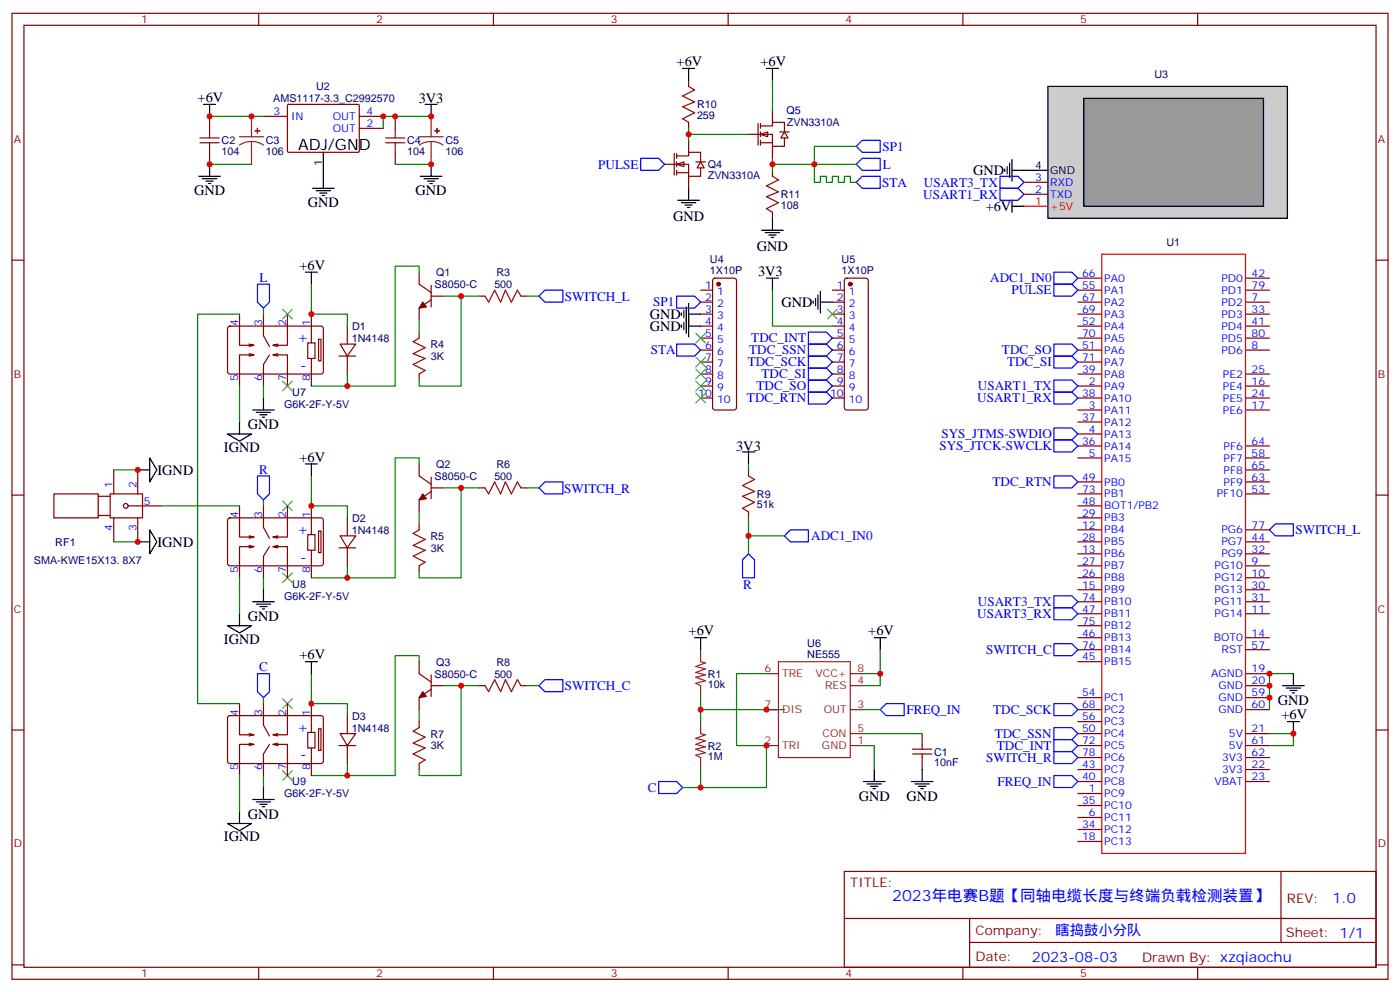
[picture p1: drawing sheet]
<svg xmlns="http://www.w3.org/2000/svg" width="412mm" height="292mm" viewBox="0 0 412 292" stroke-linecap="round" stroke-linejoin="round" font-family="sans-serif">
<g fill="none" stroke="#870000" stroke-width=".35">
<path d="M3.5 3.9h405.4v284.4h-405.4zM7.1 7.4h398.2v277.3h-398.2zM76.2 3.9v3.5M145.3 3.9v3.5M214.5 3.9v3.5M283.6 3.9v3.5M352.8 3.9v3.5M3.5 76.6h3.6M405.3 76.6h3.6M317.5 88.9h7.1M317.5 92.5h7.1M317.5 96h7.1"/>
<path d="M317.5 81.9h7.1M317.5 85.4h7.1M317.5 99.5h7.1M366.9 88.9h7M366.9 92.5h7M366.9 96h7M366.9 81.9h7M366.9 85.4h7M366.9 99.5h7M317.5 113.6h7.1M317.5 103h7.1M317.5 117.2h7.1"/>
<path d="M317.5 110.1h7.1M317.5 106.6h7.1M366.9 113.6h7M366.9 103h7M366.9 117.2h7M366.9 110.1h7M317.5 120.7h7.1M317.5 127.7h7.1M317.5 134.8h7.1M317.5 131.3h7.1M317.5 124.2h7.1M366.9 120.7h7"/>
<path d="M366.9 134.8h7M366.9 131.3h7M366.9 138.3h7M3.5 145.7h3.6M317.5 156h7.1M317.5 159.5h7.1M317.5 152.4h7.1M317.5 148.9h7.1M317.5 141.9h7.1M317.5 145.4h7.1M366.9 156h7M366.9 159.5h7"/>
<path d="M366.9 141.9h7M366.9 145.4h7M405.3 145.7h3.6M317.5 166.5h7.1M317.5 170.1h7.1M317.5 163h7.1M317.5 173.6h7.1M317.5 177.1h7.1M366.9 166.5h7M366.9 170.1h7M366.9 163h7M366.9 173.6h7"/>
<path d="M366.9 177.1h7M317.5 180.7h7.1M317.5 187.7h7.1M317.5 194.8h7.1M317.5 191.2h7.1M317.5 184.2h7.1M366.9 180.7h7M366.9 187.7h7M366.9 198.3h7M366.9 191.2h7M3.5 214.9h3.6M271.6 215.9v4.6"/>
<path d="M317.5 215.9h7.1M317.5 205.4h7.1M317.5 212.4h7.1M317.5 208.9h7.1M317.5 219.5h7.1M366.9 201.8h7M366.9 215.9h7M366.9 205.4h7M366.9 208.9h7M366.9 219.5h7M405.3 214.9h3.6M268.8 220.5h5.7"/>
<path d="M268.8 221.9h5.7M271.6 221.9v4.6M317.5 233.6h7.1M317.5 226.5h7.1M317.5 230h7.1M317.5 237.1h7.1M317.5 223h7.1M366.9 226.5h7M366.9 230h7M366.9 223h7M248.7 256.5h156.6v28.2h-156.6zM317.5 240.6h7.1"/>
<path d="M317.5 247.7h7.1M317.5 244.2h7.1M377.3 256.5v20.9M248.7 270.4h156.5M285.6 277.4h119.6M285.6 270.4v14.1M3.5 284h3.6M76.2 284.7v3.6M145.3 284.7v3.6M214.5 284.7v3.6M283.6 284.7v3.6M352.8 284.7v3.6"/>
<path d="M405.3 284h3.6"/>
</g>
<path d="M206.4 191.2v3.6l1.4 .3-2.8 1.1 2.8 .7-2.8 1 2.8 .7-2.8 .8 2.8 1-2.8 .7 1.4 .7v3.6M225.8 198.3h3.5M229.3 194.8h21.2v28.2h-21.2zM250.5 198.3h3.5M206.4 212.4v3.5l1.4 .4-2.8 1 2.8 .8-2.8 1 2.8 .7-2.8 .7 2.8 1.1-2.8 .7 1.4 .7v3.5M225.8 208.9h3.5M225.8 219.5h3.5M250.5 208.9h3.5M250.5 219.5h3.5M250.5 215.9h3.5M250.5 201.8h3.5" fill="none" stroke="#8c2424" stroke-width=".35"/>
<path d="M225.8 198.3h-8.8v21.2h8.8v12.3h-19.4v-5.3M259.3 191.2v7.1h-5.3M259.3 198.3v3.5h-5.3M206.4 205.4v3.5M231.1 208.9h-24.7v3.5M254 219.5h3.5v7M254 215.9h17.6" fill="none" stroke="#008700" stroke-width=".35"/>
<g fill="none" stroke="#000" stroke-width=".35">
<path d="M204.6 187.7h3.5M206.4 187.7v3.5M257.5 187.7h3.6M259.3 187.7v3.5M254.4 230h6.3M255.4 230.8h4.2M256.5 231.5h2.1M257.2 232.2h.7M257.5 226.5v3.5M268.5 230h6.3M269.5 230.8h4.3M270.6 231.5h2.1"/>
<path d="M271.3 232.2h.7M271.6 226.5v3.5"/>
</g>
<path d="M324.6 74.8h42.3v176.4h-42.3z" fill="none" stroke="#f00" stroke-width=".35"/>
<path d="M308.7 25.4h70.5v38.8h-70.5z" fill="#ccc" stroke="#000" stroke-width=".35"/>
<path d="M301.6 60.7h7.1" fill="none" stroke="#f00" stroke-width=".35"/>
<path d="M301.6 57.2h7.1M301.6 53.7h7.1" fill="none" stroke="#870000" stroke-width=".35"/>
<path d="M301.6 50.1h7.1" fill="none" stroke="#000" stroke-width=".35"/>
<path d="M319.3 29h52.9v31.7h-52.9z" fill="#999" stroke="#000" stroke-width=".35"/>
<g fill="none" stroke="#00f" stroke-width=".35">
<path d="M294.6 51.9h5.3l1.7 1.8-1.7 1.7h-5.3zM294.6 55.4h5.3l1.7 1.8-1.7 1.7h-5.3zM75.8 83.6h3.6v5.3l-1.8 1.8-1.8-1.8zM158.7 87.2l1.8-1.8h5.3v3.5h-5.3zM199.3 87.2h5.3l1.8 1.7-1.8 1.8h-5.3zM238.1 97.8h5.3l1.8 1.7-1.8 1.8h-5.3zM310.4 80.1h5.3l1.8 1.8-1.8 1.7h-5.3zM310.4 83.6h5.3l1.8 1.8-1.8 1.8h-5.3zM199.3 101.3h5.3l1.8 1.7-1.8 1.8h-5.3zM238.1 101.3h5.3l1.8 1.7-1.8 1.8h-5.3zM238.1 104.8h5.3l1.8 1.8-1.8 1.7h-5.3zM238.1 108.3h5.3l1.8 1.8-1.8 1.8h-5.3z"/>
<path d="M238.1 111.9h5.3l1.8 1.7-1.8 1.8h-5.3zM238.1 115.4h5.3l1.8 1.8-1.8 1.7h-5.3zM310.4 101.3h5.3l1.8 1.7-1.8 1.8h-5.3zM310.4 104.8h5.3l1.8 1.8-1.8 1.7h-5.3zM310.4 115.4h5.3l1.8 1.8-1.8 1.7h-5.3zM310.4 111.9h5.3l1.8 1.7-1.8 1.8h-5.3zM310.4 126h5.3l1.8 1.7-1.8 1.8h-5.3zM310.4 129.5h5.3l1.8 1.8-1.8 1.7h-5.3zM75.8 140.1h3.6v5.3l-1.8 1.7-1.8-1.7zM158.7 143.6l1.8-1.7h5.3v3.5h-5.3zM231.1 157.7l1.7-1.7h5.3v3.5h-5.3zM310.4 140.1h5.3l1.8 1.8-1.8 1.7h-5.3z"/>
<path d="M373.9 156l1.8-1.8h5.3v3.5h-5.3zM218.7 164.8l1.8-1.8 1.7 1.8v5.3h-3.5zM310.4 175.4h5.3l1.8 1.7-1.8 1.8h-5.3zM310.4 178.9h5.3l1.8 1.8-1.8 1.7h-5.3zM75.8 198.3h3.6v5.3l-1.8 1.8-1.8-1.8zM310.4 189.5h5.3l1.8 1.7-1.8 1.8h-5.3zM158.7 201.8l1.8-1.7h5.3v3.5h-5.3zM259.3 208.9l1.8-1.8h5.2v3.5h-5.2zM310.4 207.1h5.3l1.8 1.8-1.8 1.7h-5.3zM310.4 214.2h5.3l1.8 1.7-1.8 1.8h-5.3zM310.4 217.7h5.3l1.8 1.8-1.8 1.7h-5.3zM194 230h5.3l1.8 1.8-1.8 1.8h-5.3z"/>
<path d="M310.4 228.3h5.3l1.8 1.7-1.8 1.8h-5.3zM310.4 221.2h5.3l1.8 1.8-1.8 1.8h-5.3z"/>
</g>
<g fill="none" stroke="#008700" stroke-width=".35">
<path d="M61.7 34.3h15.9M127 34.3h-14.1v3.5M61.7 48.4h12.4M116.4 48.4h10.6M70.6 92.5h-12.4v114.6h12.4M77.6 90.7v1.8M91.7 83.6v8.9h10.6v3.5M123.5 80.1v-1.7h-7.1v35.2h-14.1M123.5 94.2v3.6M130.5 87.2h5.3v26.4h-12.3v-1.7M135.8 87.2h5.3M155.2 87.2h3.5"/>
<path d="M227.5 85.4v10.6h17.7M70.6 113.6v10.6M77.6 113.6v3.6M102.3 110.1v3.5h-10.6M33.5 138.3h7.1M123.5 136.6v-1.8h-7.1v35.3h-14.1M220.5 136.6v1.7M33.5 159.5h7.1M47.6 148.9h23M77.6 147.1v1.8M91.7 140.1v8.8h10.6v3.5M123.5 150.7v3.5"/>
<path d="M130.5 143.6h5.3v26.5h-12.3v-1.8M135.8 143.6h5.3M155.2 143.6h3.5M220.5 152.4v10.6M220.5 157.7h10.6M70.6 170.1v10.6M77.6 170.1v3.5M102.3 166.5v3.6h-10.6M91.7 198.3v8.8h10.6v3.5M123.5 194.8v-1.8h-7.1v35.3h-14.1M381 198.3h-7.1v10.6M77.6 205.4v1.7"/>
<path d="M123.5 208.9v3.5M130.5 201.8h5.3v26.5h-12.3v-1.8M135.8 201.8h5.3M155.2 201.8h3.5M254 208.9h5.3M373.9 215.9h7.1v3.6h-7.1M70.6 228.3v10.6M77.6 228.3v3.5M102.3 224.8v3.5h-10.6M201.1 231.8h5.3"/>
</g>
<g fill="none" stroke="#000" stroke-width=".35">
<path d="M60 30.7h3.5M61.7 30.7v3.6M125.2 30.7h3.6M127 30.7v3.6M58.6 51.9h6.3M59.6 52.6h4.3M60.7 53.3h2.1M61.4 54h.7M61.7 48.4v3.5M92.1 55.4h6.3M93.1 56.1h4.3M94.2 56.8h2.1"/>
<path d="M94.9 57.5h.7M95.2 44.8v10.6M123.8 51.9h6.4M124.9 52.6h4.2M125.9 53.3h2.2M126.6 54h.8M127 48.4v3.5M296 49.8v.7M296.7 49.1v2.1M297.4 48v4.2M298.1 47v6.3M298.1 58.9v3.6"/>
<path d="M298.1 50.1h3.5M298.1 60.7h3.5M90 80.1h3.5M91.7 80.1v3.5M200.7 92.1v.7M200.7 95.6v.7M201.4 91.4v2.1M201.4 94.9v2.1M202.1 90.3v7.8M202.8 92.5h3.6M202.8 89.3v9.9M202.8 96h3.6"/>
<path d="M225.8 81.9h3.5M227.5 81.9v3.5M239.5 88.6v.7M240.2 87.9v2.1M240.9 86.8v4.3M241.7 88.9h3.5M241.7 85.8v6.3M77.6 117.2v3.5M40.6 138.3h3.5M44.1 134.8l2.1 3.5-2.1 3.6zM67 127.7h7.1l-3.5 2.2zM70.6 124.2v3.5"/>
<path d="M74.4 120.7h6.4M75.5 121.4h4.2M76.6 122.1h2.1M77.3 122.8h.7M90 136.6h3.5M91.7 136.6v3.5M218.7 133h3.5M220.5 133v3.6M40.6 159.5h3.5M44.1 156l2.1 3.5-2.1 3.5zM74.4 177.1h6.4M75.5 177.8h4.2"/>
<path d="M76.6 178.5h2.1M77.3 179.2h.7M77.6 173.6v3.5M67 184.2h7.1l-3.5 2.1zM70.6 180.7v3.5M90 194.8h3.5M91.7 194.8v3.5M381 198.3v3.5M377.8 201.8h6.4M378.9 202.5h4.2M379.2 212.4h3.6M379.9 203.2h2.2"/>
<path d="M380.6 203.9h.8M381 212.4v3.5M70.6 238.9v3.5M74.4 235.3h6.4M75.5 236h4.2M76.6 236.7h2.1M77.3 237.5h.7M77.6 231.8v3.5M67 242.4h7.1l-3.5 2.1z"/>
</g>
<g fill="none" stroke="#a10000" stroke-width=".35">
<path d="M61.7 37.8v2.8M116.4 37.8v2.8M58.9 42h5.7M58.9 40.6h5.7M61.7 42v2.8M113.6 42h5.6M113.6 40.6h5.6M116.4 42v2.8M123.5 99.5l-1.8 1.1 3.5 1.7-3.5 1.8 3.5 1.4-3.5 1.8 3.5 1.7-1.7 1.1M142.9 87.2l1 1.7 1.8-3.5 1.8 3.5 1.4-3.5 1.7 3.5 1.8-3.5 1.1 1.8M123.5 156l-1.8 1 3.5 1.8-3.5 1.7 3.5 1.5-3.5 1.7 3.5 1.8-1.7 1M142.9 143.6l1 1.8 1.8-3.5 1.8 3.5 1.4-3.5 1.7 3.5 1.8-3.5 1.1 1.7"/>
<path d="M220.5 140.1l1.7 1-3.5 1.8 3.5 1.8-3.5 1.4 3.5 1.7-3.5 1.8 1.8 1.1M123.5 214.2l-1.8 1 3.5 1.8-3.5 1.8 3.5 1.4-3.5 1.7 3.5 1.8-1.7 1.1M142.9 201.8l1 1.8 1.8-3.5 1.8 3.5 1.4-3.5 1.7 3.5 1.8-3.5 1.1 1.7"/>
</g>
<g fill="none" stroke="#870000" stroke-width=".35">
<path d="M61.7 34.3v3.5M77.6 34.3h7.1M84.7 30.9l.3-.2 20.7 .1 .1 .3v13.6l-.3 .1h-20.7l-.1-.3zM105.8 34.3h7.1M105.8 37.8h7.1M116.4 34.3v3.5M61.7 44.8v3.6M116.4 44.8v3.6M67.3 96.2l.4-.2h27.1l.4 .7v13l-.7 .4-27-.1-.5-.6v-12.7zM70.6 92.5v9.1h4.2l-1.4-.3M77.6 92.5v6.3l1.8 3.2M84.7 92.5v9.1h-4.3l1.4-.3"/>
<path d="M91.7 92.5v8.4M93.8 99.9h.7v6.3h-.7zM102.3 96v5.3M123.5 80.1v3.5l3.5 2.5M123.5 97.8v1.7M127 84v6.3M127 88.2l-3.5 2.5v3.5M127 87.2h3.5M141.1 87.2h1.8M153.5 87.2h1.7M206.4 85.4h3.5M206.4 88.9h3.5"/>
<path d="M206.4 92.5h3.5M206.4 96h3.5M206.4 99.5h3.5M210.1 82.1l.5-.2h5.7l.5 .2 .2 .5v37.4l-.3 .5-.4 .2h-5.7l-.5-.2-.2-.5v-37.4zM245.2 85.4h3.5M245.2 88.9h3.5M245.2 92.5h3.5M245.2 96h3.5M245.2 99.5h3.5M248.9 82.1l.5-.2h5.7l.5 .2 .2 .5v37.4l-.3 .5-.4 .2h-5.7l-.5-.2-.2-.5v-37.4zM73.4 104.8l1.4-.3h-4.2v9.1M73.4 104.1l1.4 .4"/>
<path d="M74.8 101.6l-1.4 .4M79.4 104.5l-1.8 2.8v6.3M80.4 101.6l1.4 .4M81.8 104.8l-1.4-.3h4.3v9.1M81.8 104.1l-1.4 .4M90.7 100.9h2.1v4.6h-2.1zM91.7 105.5v8.1M99.8 104.8h5M100.2 101.3h4.6l-2.5 3.5zM102.3 104.8v5.3M123.5 110.1v1.8M206.4 103h3.5"/>
<path d="M206.4 106.6h3.5M206.4 110.1h3.5M206.4 113.6h3.5M206.4 117.2h3.5M245.2 103h3.5M245.2 106.6h3.5M245.2 110.1h3.5M245.2 113.6h3.5M245.2 117.2h3.5M33.5 138.3v7.1M40.6 138.3v7.1M123.5 136.6v3.5l3.5 2.5"/>
<path d="M220.5 138.3v1.8M15.9 145.4h13v7h-13zM28.9 151.7h3.6M28.9 146.1h3.6M32.5 145.4h9.5v7h-9.5zM33.5 152.4v7.1M37.7 148.9h9.9M40.6 152.4v7.1M67.3 152.6l.4-.2 27.1 .1 .4 .6v13l-.7 .4h-27l-.5-.7v-12.7zM70.6 148.9v9.2h4.2l-1.4-.4M74.8 158.1l-1.4 .3M77.6 148.9v6.4l1.8 3.1"/>
<path d="M80.4 158.1l1.4 .3M84.7 148.9v9.2h-4.3l1.4-.4M90.7 157.4h2.1v4.6h-2.1zM91.7 148.9v8.5M93.8 156.3h.7v6.4h-.7zM100.2 157.7h4.6l-2.5 3.6zM102.3 152.4v5.3M123.5 154.2v1.8M127 140.4v6.4M127 144.7l-3.5 2.4v3.6M127 143.6h3.5M141.1 143.6h1.8"/>
<path d="M153.5 143.6h1.7M220.5 150.7v1.7M73.4 161.3l1.4-.4h-4.2v9.2M73.4 160.5l1.4 .4M79.4 160.9l-1.8 2.8v6.4M81.8 161.3l-1.4-.4h4.3v9.2M81.8 160.5l-1.4 .4M91.7 162v8.1M99.8 161.3h5M102.3 161.3v5.2M123.5 166.5v1.8M123.5 194.8v3.5l3.5 2.5"/>
<path d="M127 198.6v6.4M67.3 210.9l.4-.3 27.1 .1 .4 .6v13l-.7 .5-27-.1-.5-.7v-12.7zM70.6 207.1v9.2h4.2l-1.4-.4M73.4 219.5l1.4-.4h-4.2v9.2M73.4 218.8l1.4 .3M74.8 216.3l-1.4 .3M77.6 207.1v6.4l1.8 3.1M79.4 219.1l-1.8 2.8v6.4M80.4 216.3l1.4 .3M81.8 219.5l-1.4-.4h4.3v9.2M81.8 218.8l-1.4 .3M84.7 207.1v9.2h-4.3l1.4-.4"/>
<path d="M90.7 215.6h2.1v4.6h-2.1zM91.7 207.1v8.5M93.8 214.5h.7v6.4h-.7zM99.8 219.5h5M100.2 215.9h4.6l-2.5 3.6zM102.3 210.6v5.3M102.3 219.5v5.3M123.5 212.4v1.8M127 202.9l-3.5 2.5v3.5M127 201.8h3.5M141.1 201.8h1.8M153.5 201.8h1.7"/>
<path d="M91.7 220.2v8.1M123.5 224.8v1.7"/>
<circle cx="37" cy="148.9" r=".71"/>
</g>
<path d="M74.1 34.3v6M127 34.3v6M70.6 40.3h7M74.1 41.7l-1.9 .2-1.6 .8M74.1 41.7l1.8 .2 1.7 .8M74.1 41.7v6.7M123.5 40.3h7M127 41.7l-1.9 .2-1.6 .8M127 41.7l1.9 .2 1.6 .8M127 41.7v6.7" fill="none" stroke="#8c2424" stroke-width=".35"/>
<g fill="#8c2424" stroke="#8c2424" stroke-width=".35">
<path d="M75.1 38.5h1.5z"/>
<path d="M75.8 37.8v1.4z"/>
<path d="M128.1 38.5h1.4z"/>
<path d="M128.7 37.8l.1 1.4z"/>
</g>
<g fill="none" stroke="#3c3" stroke-width=".35">
<path d="M83.3 91.1l2.8 2.8M86.1 91.1l-2.8 2.8M205 98.1l2.8 2.8M207.8 98.1l-2.8 2.8M243.8 91.1l2.8 2.8M246.6 91.1l-2.8 2.8M83.3 112.2l2.8 2.8M86.1 112.2l-2.8 2.8M205 105.2l2.8 2.8M205 108.7l2.8 2.8M205 112.2l2.8 2.8M205 115.7l2.8 2.9"/>
<path d="M207.8 105.2l-2.8 2.8M207.8 108.7l-2.8 2.8M207.8 112.2l-2.8 2.8M207.8 115.7l-2.8 2.9M83.3 147.5l2.8 2.8M86.1 147.5l-2.8 2.8M83.3 168.7l2.8 2.8M86.1 168.7l-2.8 2.8M83.3 205.7l2.8 2.8M86.1 205.7l-2.8 2.8M83.3 226.9l2.8 2.8M86.1 226.9l-2.8 2.8"/>
</g>
<g fill="#870000" stroke="#870000" stroke-width=".35">
<path d="M124.5 88.9l1.1 1.4-2.1 .4z"/>
<path d="M124.5 145.4l1.1 1.4-2.1 .3z"/>
<path d="M124.5 203.6l1.1 1.4-2.1 .4z"/>
<circle cx="211.7" cy="83.6" r=".53"/>
<circle cx="250.5" cy="83.6" r=".53"/>
</g>
<g fill="#fff" stroke="#870000" stroke-width=".35">
<path d="M199.3 48.4l2.1-.7v1.4z"/>
<path d="M206.4 47.7l1 1.7h-2.1z"/>
</g>
<path d="M195.8 48.4h7v3.5h3.6v-2.5M198.6 45.2v6.3M199.3 45.9h3.5v-1.1h3.6v2.9M199.3 50.8h3.5M199.3 45.2v1.4M199.3 47.7v1.4M199.3 50.1v1.4M202.8 41.3v3.5M202.8 51.9v3.5M205 47.7h2.8" fill="none" stroke="#870000" stroke-width=".35"/>
<g fill="#fff" stroke="#870000" stroke-width=".35">
<path d="M224 39.5l2.1-.7v1.5z"/>
<path d="M231.1 38.8l1 1.8h-2.1z"/>
</g>
<g fill="none" stroke="#870000" stroke-width=".35">
<path d="M202.8 23.7v1.7M202.8 36v1.8M220.5 39.5h7v3.6h3.6v-2.5M223.3 36.4v6.3M224 37.1h3.5v-1.1h3.6v2.8M224 36.4v1.4M224 38.8v1.5M227.5 32.5v3.5M229.7 38.8h2.8M224 42h3.5M224 41.3v1.4M227.5 43.1v3.5"/>
<path d="M227.5 50.1v1.8M227.5 62.5v1.7"/>
</g>
<path d="M188.7 46.6h5.3l1.8 1.8-1.8 1.7h-5.3zM252.2 48.4l1.8-1.8h5.3v3.5h-5.3zM252.2 53.7l1.8-1.8h5.3v3.5h-5.3zM252.2 43.1l1.8-1.8h5.3v3.5h-5.3z" fill="none" stroke="#00f" stroke-width=".35"/>
<path d="M202.8 25.4l1.8 1.1-3.5 1.8 3.5 1.7-3.5 1.4 3.5 1.8-3.5 1.8 1.7 1M227.5 51.9l1.8 1.1-3.5 1.7 3.5 1.8-3.5 1.4 3.5 1.8-3.5 1.7 1.7 1.1" fill="none" stroke="#a10000" stroke-width=".35"/>
<g fill="none" stroke="#000" stroke-width=".35">
<path d="M201.1 20.1h3.5M202.8 20.1v3.6M225.8 20.1h3.5M227.5 20.1v3.6M199.7 58.9h6.3M200.7 59.7h4.3M202.8 55.4v3.5M201.8 60.4h2.1M202.5 61.1h.7M224.4 67.8h6.3M225.4 68.5h4.3M226.5 69.2h2.1"/>
<path d="M227.2 69.9h.7M227.5 64.2v3.6"/>
</g>
<path d="M202.8 37.8v3.5M202.8 39.5h17.7M227.5 23.7v8.8M227.5 46.6v3.5M227.5 48.4h24.7M252.2 43.1h-12.3v10.6h1.8v-1.8h1.7v1.8h1.8v-1.8h1.7v1.8h1.8v-1.8h1.8v1.8h1.7" fill="none" stroke="#008700" stroke-width=".35"/>
<g fill="#c00">
<circle cx="206.4" cy="208.9" r=".88"/>
<circle cx="259.3" cy="198.3" r=".88"/>
<circle cx="225.8" cy="208.9" r=".88"/>
<circle cx="225.8" cy="219.5" r=".88"/>
<circle cx="74.1" cy="34.3" r=".88"/>
<circle cx="61.7" cy="48.4" r=".88"/>
<circle cx="61.7" cy="34.3" r=".88"/>
<circle cx="91.7" cy="92.5" r=".88"/>
<circle cx="127" cy="34.3" r=".88"/>
<circle cx="112.9" cy="34.3" r=".88"/>
<circle cx="116.4" cy="34.3" r=".88"/>
<circle cx="127" cy="48.4" r=".88"/>
<circle cx="102.3" cy="113.6" r=".88"/>
<circle cx="135.8" cy="87.2" r=".88"/>
<circle cx="135.8" cy="143.6" r=".88"/>
<circle cx="102.3" cy="170.1" r=".88"/>
<circle cx="91.7" cy="148.9" r=".88"/>
<circle cx="135.8" cy="201.8" r=".88"/>
<circle cx="102.3" cy="228.3" r=".88"/>
<circle cx="91.7" cy="207.1" r=".88"/>
<circle cx="40.6" cy="138.3" r=".88"/>
<circle cx="40.6" cy="159.5" r=".88"/>
<circle cx="206.4" cy="231.8" r=".88"/>
<circle cx="381" cy="215.9" r=".88"/>
<circle cx="373.9" cy="201.8" r=".88"/>
<circle cx="373.9" cy="205.4" r=".88"/>
<circle cx="373.9" cy="198.3" r=".88"/>
<circle cx="220.5" cy="157.7" r=".88"/>
<circle cx="202.8" cy="39.5" r=".88"/>
<circle cx="227.5" cy="48.4" r=".88"/>
<circle cx="239.9" cy="48.4" r=".88"/>
</g>
<text font-size="4.6" x="87.8" y="44.1">ADJ/GND</text>
<text font-size="4.6" fill="#00f" x="262.8" y="265.3">2023年电赛B题【同轴电缆长度与终端负载检测装置】</text>
<g font-size="4.2">
<text x="199.3" y="19.4">+6V</text>
<text x="224" y="19.4">+6V</text>
<text x="58.2" y="30">+6V</text>
<text x="123.4" y="30.4">3V3</text>
<text x="286.6" y="51.5">GND</text>
<text x="57.1" y="57.5">GND</text>
<text x="122.4" y="57.5">GND</text>
<text x="90.7" y="61.1">GND</text>
<text x="198.3" y="65">GND</text>
<text x="290.4" y="62.1">+6V</text>
<text x="223" y="73.9">GND</text>
<text x="88.2" y="79.4">+6V</text>
<text x="223.3" y="81.2">3V3</text>
<text x="191.4" y="93.9">GND</text>
<text x="230.2" y="90.4">GND</text>
<text x="191.4" y="97.5">GND</text>
<text x="73" y="126.3">GND</text>
<text x="66" y="133">IGND</text>
<text x="88.2" y="135.9">+6V</text>
<text x="216.8" y="132.7">3V3</text>
<text x="46.4" y="139.8">IGND</text>
<text x="46.4" y="160.9">IGND</text>
<text x="73" y="182.8">GND</text>
<text x="66" y="189.5">IGND</text>
<text x="202.8" y="187">+6V</text>
<text x="255.8" y="187">+6V</text>
<text x="88.2" y="194.1">+6V</text>
<text x="376.4" y="207.5">GND</text>
<text x="377.5" y="211.7">+6V</text>
<text x="252.9" y="235.7">GND</text>
<text x="267.1" y="235.7">GND</text>
<text x="73" y="241">GND</text>
<text x="66" y="247.7">IGND</text>
</g>
<g font-size="4.2" fill="#00f">
<text x="87.6" y="100.7">+</text>
<text x="88.4" y="108.8">-</text>
<text x="87.6" y="157.2">+</text>
<text x="88.4" y="165.3">-</text>
<text x="87.6" y="215.4">+</text>
<text x="88.4" y="223.5">-</text>
<text x="392.5" y="265.8">1.0</text>
<text x="310.9" y="275.3">瞎捣鼓小分队</text>
<text x="304" y="283.1">2023-08-03</text>
</g>
<g font-size="3.9" fill="#00f">
<text x="260" y="44.4">SP1</text>
<text x="176.2" y="49.6">PULSE</text>
<text x="260" y="49.7">L</text>
<text x="259.9" y="54.9">STA</text>
<text x="272" y="58.5">USART1_RX</text>
<text x="272.2" y="54.9">USART3_TX</text>
<text x="76.5" y="83">L</text>
<text x="291.7" y="83.1">ADC1_IN0</text>
<text x="166.4" y="88.5">SWITCH_L</text>
<text x="297.9" y="86.7">PULSE</text>
<text x="192.4" y="90.2">SP1</text>
<text x="221.3" y="100.8">TDC_INT</text>
<text x="191.7" y="104.3">STA</text>
<text x="220.3" y="107.8">TDC_SCK</text>
<text x="220.7" y="104.3">TDC_SSN</text>
<text x="295.1" y="104.3">TDC_SO</text>
<text x="296.7" y="107.8">TDC_SI</text>
<text x="224.3" y="111.4">TDC_SI</text>
<text x="220" y="118.4">TDC_RTN</text>
<text x="222.8" y="114.9">TDC_SO</text>
<text x="287.9" y="118.4">USART1_RX</text>
<text x="288" y="114.9">USART1_TX</text>
<text x="277.3" y="129">SYS_JTMS-SWDIO</text>
<text x="276.7" y="132.5">SYS_JTCK-SWCLK</text>
<text x="76.3" y="139.5">R</text>
<text x="292.4" y="143.1">TDC_RTN</text>
<text x="166.2" y="145">SWITCH_R</text>
<text x="239" y="159">ADC1_IN0</text>
<text x="381.6" y="157.3">SWITCH_L</text>
<text x="218.9" y="173.3">R</text>
<text x="288" y="178.4">USART3_TX</text>
<text x="287.9" y="181.9">USART3_RX</text>
<text x="76.4" y="197.6">C</text>
<text x="290.5" y="192.5">SWITCH_C</text>
<text x="166.4" y="203.2">SWITCH_C</text>
<text x="267.1" y="210.1">FREQ_IN</text>
<text x="292.6" y="210.1">TDC_SCK</text>
<text x="293" y="217.2">TDC_SSN</text>
<text x="293.6" y="220.7">TDC_INT</text>
<text x="290.5" y="224.2">SWITCH_R</text>
<text x="190.8" y="233.1">C</text>
<text x="293.9" y="231.3">FREQ_IN</text>
</g>
<g font-size="3.9" fill="#800">
<text x="250.5" y="261.1">TITLE:</text>
<text x="379.1" y="265.8">REV:</text>
<text x="287.4" y="275.3">Company:</text>
<text x="378.7" y="275.9">Sheet: 1/1</text>
<text x="287.4" y="283">Date:</text>
<text x="336.4" y="283.1">Drawn By: xzqiaochu</text>
</g>
<g font-size="3.2" fill="#800">
<text x="41.6" y="6.9">1</text>
<text x="110.8" y="6.9">2</text>
<text x="179.9" y="6.9">3</text>
<text x="249.1" y="6.9">4</text>
<text x="318.2" y="6.9">5</text>
<text x="4.1" y="42">A</text>
<text x="405.9" y="42">A</text>
<text x="4.1" y="111.2">B</text>
<text x="405.9" y="111.2">B</text>
<text x="4.1" y="180.3">C</text>
<text x="405.9" y="180.3">C</text>
<text x="4.1" y="249.4">D</text>
<text x="405.9" y="249.4">D</text>
<text x="41.6" y="287.7">1</text>
<text x="110.8" y="287.7">2</text>
<text x="179.9" y="287.7">3</text>
<text x="249.1" y="287.7">4</text>
<text x="318.2" y="287.7">5</text>
</g>
<g font-size="3.2" fill="#000080">
<text x="340.1" y="23.1">U3</text>
<text x="93.1" y="26.4">U2</text>
<text x="80.5" y="30.1">AMS1117-3.3_C2992570</text>
<text x="205.3" y="35">259</text>
<text x="205.3" y="31.9">R10</text>
<text x="231.7" y="33.6">Q5</text>
<text x="231.8" y="37.1">ZVN3310A</text>
<text x="65.3" y="45.6">104</text>
<text x="65.3" y="42.5">C2</text>
<text x="78.3" y="45.6">106</text>
<text x="78.3" y="42.5">C3</text>
<text x="119.9" y="45.6">104</text>
<text x="119.9" y="42.5">C4</text>
<text x="131.2" y="45.6">106</text>
<text x="131.2" y="42.5">C5</text>
<text x="208.5" y="52.7">ZVN3310A</text>
<text x="208.5" y="49.5">Q4</text>
<text x="230" y="58.3">R11</text>
<text x="230" y="61.5">108</text>
<text x="209.1" y="77.4">U4</text>
<text x="247.9" y="77.4">U5</text>
<text x="343.6" y="72.4">U1</text>
<text x="128.5" y="81.3">Q1</text>
<text x="146.2" y="81.3">R3</text>
<text x="209.1" y="80.6">1X10P</text>
<text x="247.9" y="80.6">1X10P</text>
<text x="128" y="84.8">S8050-C</text>
<text x="145.6" y="84.8">500</text>
<text x="103.6" y="100.7">1N4148</text>
<text x="103.7" y="97.1">D1</text>
<text x="126.8" y="102.4">R4</text>
<text x="126.9" y="106">3K</text>
<text x="86.1" y="116.5">U7</text>
<text x="83.7" y="120.1">G6K-2F-Y-5V</text>
<text x="128.5" y="137.7">Q2</text>
<text x="146.2" y="137.7">R6</text>
<text x="128" y="141.2">S8050-C</text>
<text x="145.6" y="141.2">500</text>
<text x="223" y="149.7">51k</text>
<text x="223" y="146.6">R9</text>
<text x="103.7" y="153.6">D2</text>
<text x="16.3" y="160.6">RF1</text>
<text x="103.6" y="157.1">1N4148</text>
<text x="126.8" y="158.9">R5</text>
<text x="10" y="165.9">SMA-KWE15X13. 8X7</text>
<text x="126.9" y="162.4">3K</text>
<text x="86.1" y="173">U8</text>
<text x="83.7" y="176.5">G6K-2F-Y-5V</text>
<text x="237.8" y="190.5">U6</text>
<text x="128.5" y="195.9">Q3</text>
<text x="146.2" y="195.9">R8</text>
<text x="237.8" y="193.6">NE555</text>
<text x="128" y="199.4">S8050-C</text>
<text x="145.6" y="199.4">500</text>
<text x="208.5" y="202.6">10k</text>
<text x="208.5" y="199.5">R1</text>
<text x="103.6" y="215.3">1N4148</text>
<text x="103.7" y="211.8">D3</text>
<text x="126.8" y="217.1">R7</text>
<text x="126.9" y="220.6">3K</text>
<text x="208.5" y="220.6">R2</text>
<text x="208.5" y="223.8">1M</text>
<text x="275.2" y="225.5">10nF</text>
<text x="275.2" y="222.4">C1</text>
<text x="86.1" y="231.2">U9</text>
<text x="83.7" y="234.7">G6K-2F-Y-5V</text>
</g>
<g font-size="3.2" fill="#00f">
<text x="80.5" y="33.9">3</text>
<text x="85.7" y="35.3">IN</text>
<text x="98" y="35.3">OUT</text>
<text x="107.9" y="33.9">4</text>
<text x="98" y="38.8">OUT</text>
<text x="107.9" y="37.4">2</text>
<text x="304.9" y="53.3">3</text>
<text x="304.9" y="56.8">2</text>
<text x="309.4" y="58.2">TXD</text>
<text x="309.4" y="54.7">RXD</text>
<text x="318.8" y="81.5">66</text>
<text x="325.3" y="82.9">PA0</text>
<text x="359.8" y="82.9">PD0</text>
<text x="368.7" y="81.5">42</text>
<text x="207.7" y="85.1">1</text>
<text x="207.7" y="88.6">2</text>
<text x="211.2" y="86.8">1</text>
<text x="246.5" y="85.1">1</text>
<text x="246.5" y="88.6">2</text>
<text x="250" y="86.8">1</text>
<text x="318.8" y="85.1">55</text>
<text x="318.8" y="88.6">67</text>
<text x="325.3" y="86.5">PA1</text>
<text x="325.3" y="90">PA2</text>
<text x="359.8" y="90">PD2</text>
<text x="359.8" y="86.5">PD1</text>
<text x="368.7" y="88.6">7</text>
<text x="368.7" y="85.1">79</text>
<text x="70.2" y="96" transform="rotate(-90 70.2 96)">4</text>
<text x="77.3" y="96" transform="rotate(-90 77.3 96)">3</text>
<text x="84.3" y="96" transform="rotate(-90 84.3 96)">2</text>
<text x="91.4" y="96" transform="rotate(-90 91.4 96)">1</text>
<text x="207.7" y="92.1">3</text>
<text x="207.7" y="95.6">4</text>
<text x="211.2" y="90.3">2</text>
<text x="211.2" y="93.9">3</text>
<text x="246.5" y="92.1">3</text>
<text x="246.5" y="95.6">4</text>
<text x="250" y="90.3">2</text>
<text x="250" y="93.9">3</text>
<text x="318.8" y="95.6">52</text>
<text x="318.8" y="92.1">69</text>
<text x="325.3" y="93.5">PA3</text>
<text x="359.8" y="93.5">PD3</text>
<text x="368.7" y="92.1">33</text>
<text x="368.7" y="95.6">41</text>
<text x="207.7" y="99.2">5</text>
<text x="211.2" y="97.4">4</text>
<text x="211.2" y="100.9">5</text>
<text x="246.5" y="99.2">5</text>
<text x="250" y="97.4">4</text>
<text x="250" y="100.9">5</text>
<text x="318.8" y="99.2">70</text>
<text x="325.3" y="97">PA4</text>
<text x="325.3" y="100.6">PA5</text>
<text x="359.8" y="97">PD4</text>
<text x="359.8" y="100.6">PD5</text>
<text x="368.7" y="99.2">80</text>
<text x="207.7" y="102.7">6</text>
<text x="207.7" y="106.2">7</text>
<text x="211.2" y="104.5">6</text>
<text x="211.2" y="108">7</text>
<text x="246.5" y="102.7">6</text>
<text x="246.5" y="106.2">7</text>
<text x="250" y="104.5">6</text>
<text x="250" y="108">7</text>
<text x="318.8" y="102.7">51</text>
<text x="318.8" y="106.2">71</text>
<text x="325.3" y="104.1">PA6</text>
<text x="325.3" y="107.6">PA7</text>
<text x="359.8" y="104.1">PD6</text>
<text x="368.7" y="102.7">8</text>
<text x="70.2" y="112.1" transform="rotate(-90 70.2 112.1)">5</text>
<text x="77.3" y="112.1" transform="rotate(-90 77.3 112.1)">6</text>
<text x="84.3" y="112.1" transform="rotate(-90 84.3 112.1)">7</text>
<text x="91.4" y="112.1" transform="rotate(-90 91.4 112.1)">8</text>
<text x="207.7" y="109.7">8</text>
<text x="207.7" y="113.3">9</text>
<text x="211.2" y="111.5">8</text>
<text x="246.5" y="109.7">8</text>
<text x="246.5" y="113.3">9</text>
<text x="250" y="111.5">8</text>
<text x="318.8" y="109.7">39</text>
<text x="320.8" y="113.3">2</text>
<text x="325.3" y="111.2">PA8</text>
<text x="360.2" y="111.2">PE2</text>
<text x="368.7" y="113.3">16</text>
<text x="368.7" y="109.7">25</text>
<text x="205.7" y="116.8">10</text>
<text x="211.2" y="115">9</text>
<text x="211.2" y="118.6">10</text>
<text x="244.5" y="116.8">10</text>
<text x="250" y="115">9</text>
<text x="250" y="118.6">10</text>
<text x="318.8" y="116.8">38</text>
<text x="325.3" y="114.7">PA9</text>
<text x="325.3" y="118.2">PA10</text>
<text x="360.2" y="114.7">PE4</text>
<text x="360.2" y="118.2">PE5</text>
<text x="368.7" y="116.8">24</text>
<text x="318.8" y="123.9">37</text>
<text x="320.8" y="120.3">3</text>
<text x="325.3" y="121.7">PA11</text>
<text x="325.3" y="125.3">PA12</text>
<text x="360.2" y="121.7">PE6</text>
<text x="368.7" y="120.3">17</text>
<text x="318.8" y="130.9">36</text>
<text x="320.8" y="127.4">4</text>
<text x="325.3" y="128.8">PA13</text>
<text x="368.7" y="130.9">64</text>
<text x="320.8" y="134.4">5</text>
<text x="325.3" y="135.9">PA15</text>
<text x="325.3" y="132.3">PA14</text>
<text x="360.4" y="135.9">PF7</text>
<text x="360.4" y="132.3">PF6</text>
<text x="368.7" y="134.4">58</text>
<text x="368.7" y="138">65</text>
<text x="33.2" y="143.6" transform="rotate(-90 33.2 143.6)">1</text>
<text x="40.2" y="143.6" transform="rotate(-90 40.2 143.6)">2</text>
<text x="318.8" y="141.5">49</text>
<text x="325.3" y="142.9">PB0</text>
<text x="360.4" y="142.9">PF9</text>
<text x="360.4" y="139.4">PF8</text>
<text x="368.7" y="141.5">63</text>
<text x="42.3" y="148.6">5</text>
<text x="318.8" y="148.6">48</text>
<text x="318.8" y="145">73</text>
<text x="325.3" y="150">BOT1/PB2</text>
<text x="325.3" y="146.4">PB1</text>
<text x="358.4" y="146.4">PF10</text>
<text x="368.7" y="145">53</text>
<text x="70.2" y="152.4" transform="rotate(-90 70.2 152.4)">4</text>
<text x="77.3" y="152.4" transform="rotate(-90 77.3 152.4)">3</text>
<text x="84.3" y="152.4" transform="rotate(-90 84.3 152.4)">2</text>
<text x="91.4" y="152.4" transform="rotate(-90 91.4 152.4)">1</text>
<text x="318.8" y="155.6">12</text>
<text x="318.8" y="152.1">29</text>
<text x="325.3" y="153.5">PB3</text>
<text x="368.7" y="155.6">77</text>
<text x="33.2" y="156.2" transform="rotate(-90 33.2 156.2)">4</text>
<text x="40.2" y="156.2" transform="rotate(-90 40.2 156.2)">3</text>
<text x="318.8" y="159.1">28</text>
<text x="325.3" y="157">PB4</text>
<text x="325.3" y="160.5">PB5</text>
<text x="359.8" y="160.5">PG7</text>
<text x="359.8" y="157">PG6</text>
<text x="368.7" y="159.1">44</text>
<text x="318.8" y="162.7">13</text>
<text x="318.8" y="166.2">27</text>
<text x="325.3" y="164.1">PB6</text>
<text x="325.3" y="167.6">PB7</text>
<text x="357.8" y="167.6">PG10</text>
<text x="359.8" y="164.1">PG9</text>
<text x="368.7" y="166.2">9</text>
<text x="368.7" y="162.7">32</text>
<text x="70.2" y="168.6" transform="rotate(-90 70.2 168.6)">5</text>
<text x="77.3" y="168.6" transform="rotate(-90 77.3 168.6)">6</text>
<text x="84.3" y="168.6" transform="rotate(-90 84.3 168.6)">7</text>
<text x="91.4" y="168.6" transform="rotate(-90 91.4 168.6)">8</text>
<text x="318.8" y="173.2">15</text>
<text x="318.8" y="169.7">26</text>
<text x="325.3" y="171.1">PB8</text>
<text x="357.8" y="171.1">PG12</text>
<text x="368.7" y="169.7">10</text>
<text x="368.7" y="173.2">30</text>
<text x="318.8" y="176.8">74</text>
<text x="325.3" y="174.7">PB9</text>
<text x="325.3" y="178.2">PB10</text>
<text x="357.8" y="174.7">PG13</text>
<text x="357.8" y="178.2">PG11</text>
<text x="368.7" y="176.8">31</text>
<text x="318.8" y="180.3">47</text>
<text x="318.8" y="183.8">75</text>
<text x="325.3" y="181.7">PB11</text>
<text x="325.3" y="185.2">PB12</text>
<text x="357.8" y="181.7">PG14</text>
<text x="368.7" y="180.3">11</text>
<text x="318.8" y="187.4">46</text>
<text x="318.8" y="190.9">76</text>
<text x="325.3" y="188.8">PB13</text>
<text x="357.5" y="188.8">BOT0</text>
<text x="368.7" y="187.4">14</text>
<text x="368.7" y="190.9">57</text>
<text x="318.8" y="194.4">45</text>
<text x="325.3" y="195.8">PB15</text>
<text x="325.3" y="192.3">PB14</text>
<text x="359.9" y="192.3">RST</text>
<text x="368.7" y="197.9">19</text>
<text x="356.7" y="199.4">AGND</text>
<text x="358.9" y="202.9">GND</text>
<text x="368.7" y="201.5">20</text>
<text x="318.8" y="205">54</text>
<text x="318.8" y="208.5">68</text>
<text x="325.3" y="206.4">PC1</text>
<text x="325.3" y="209.9">PC2</text>
<text x="358.9" y="206.4">GND</text>
<text x="358.9" y="209.9">GND</text>
<text x="368.7" y="205">59</text>
<text x="368.7" y="208.5">60</text>
<text x="70.2" y="210.6" transform="rotate(-90 70.2 210.6)">4</text>
<text x="77.3" y="210.6" transform="rotate(-90 77.3 210.6)">3</text>
<text x="84.3" y="210.6" transform="rotate(-90 84.3 210.6)">2</text>
<text x="91.4" y="210.6" transform="rotate(-90 91.4 210.6)">1</text>
<text x="318.8" y="215.6">50</text>
<text x="318.8" y="212.1">56</text>
<text x="325.3" y="213.5">PC3</text>
<text x="368.7" y="215.6">21</text>
<text x="318.8" y="219.1">72</text>
<text x="325.3" y="217">PC4</text>
<text x="325.3" y="220.5">PC5</text>
<text x="362" y="217">5V</text>
<text x="362" y="220.5">5V</text>
<text x="368.7" y="219.1">61</text>
<text x="70.2" y="226.8" transform="rotate(-90 70.2 226.8)">5</text>
<text x="77.3" y="226.8" transform="rotate(-90 77.3 226.8)">6</text>
<text x="84.3" y="226.8" transform="rotate(-90 84.3 226.8)">7</text>
<text x="91.4" y="226.8" transform="rotate(-90 91.4 226.8)">8</text>
<text x="318.8" y="226.2">43</text>
<text x="318.8" y="222.6">78</text>
<text x="325.3" y="227.6">PC7</text>
<text x="325.3" y="224">PC6</text>
<text x="360" y="227.6">3V3</text>
<text x="360" y="224">3V3</text>
<text x="368.7" y="226.2">22</text>
<text x="368.7" y="222.6">62</text>
<text x="318.8" y="229.7">40</text>
<text x="320.8" y="233.2">1</text>
<text x="325.3" y="231.1">PC8</text>
<text x="357.7" y="231.1">VBAT</text>
<text x="368.7" y="229.7">23</text>
<text x="318.8" y="236.7">35</text>
<text x="325.3" y="234.6">PC9</text>
<text x="325.3" y="238.2">PC10</text>
<text x="318.8" y="243.8">34</text>
<text x="320.8" y="240.3">6</text>
<text x="325.3" y="241.7">PC11</text>
<text x="325.3" y="245.2">PC12</text>
<text x="318.8" y="247.3">18</text>
<text x="325.3" y="248.7">PC13</text>
</g>
<g font-size="3.2">
<text x="94.9" y="49" transform="rotate(-90 94.9 49)">1</text>
<text x="304.9" y="49.8">4</text>
<text x="309.4" y="51.2">GND</text>
</g>
<g font-size="3.2" fill="#f00">
<text x="304.9" y="60.4">1</text>
<text x="309.4" y="61.8">+5V</text>
</g>
<g font-size="3.2" fill="#8d2323">
<text x="225.2" y="197.9">6</text>
<text x="252.6" y="197.9">8</text>
<text x="230.4" y="199.4">TRE</text>
<text x="240.2" y="199.4">VCC+</text>
<text x="243" y="202.9">RES</text>
<text x="252.6" y="201.5">4</text>
<text x="225.2" y="208.5">7</text>
<text x="230.4" y="209.9">DIS</text>
<text x="242.6" y="209.9">OUT</text>
<text x="252.6" y="208.5">3</text>
<text x="252.6" y="215.6">5</text>
<text x="225.2" y="219.1">2</text>
<text x="230.4" y="220.5">TRI</text>
<text x="242.1" y="220.5">GND</text>
<text x="242.3" y="217">CON</text>
<text x="252.6" y="219.1">1</text>
</g>
</svg>
